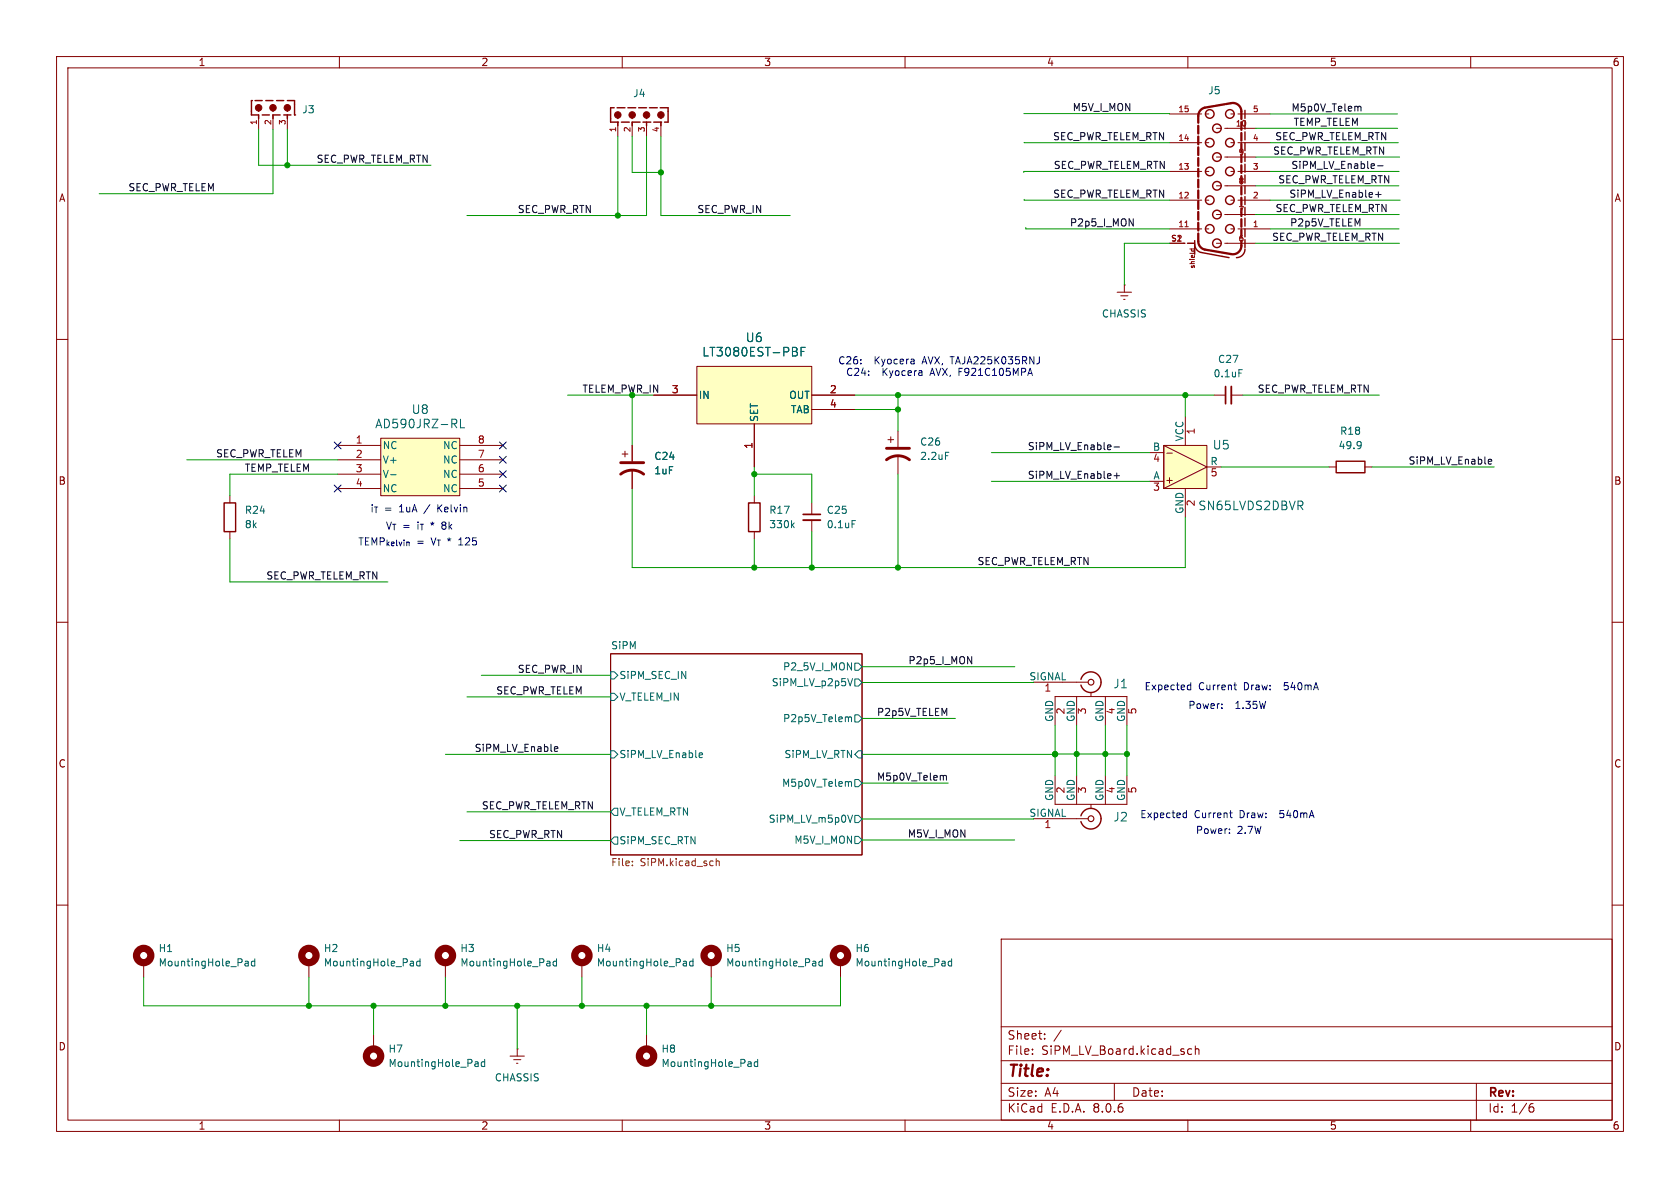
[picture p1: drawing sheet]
<svg xmlns="http://www.w3.org/2000/svg" width="297mm" height="210mm" viewBox="0 0 297 210" stroke-linecap="round" stroke-linejoin="round" font-family="sans-serif">
<g fill="none" stroke="#840000" stroke-width=".18">
<path d="M10 10h277v190h-277zM12 12h273v186h-273zM60 10v2M110 10v2M160 10v2M210 10v2M260 10v2M10 60h2M285 60h2M10 110h2M107.9 115.6h44.5v35.5h-44.5zM285 110h2"/>
<path d="M10 160h2M285 160h2M177 166h108v32h-108zM60 198v2M110 198v2M160 198v2M177 194.5h108M177 191.5h108M177 187.5h108M177 181.5h108M182.5 186.3v.1M182.5 185.5v.1"/>
<path d="M184.7 183.6v.1M184.7 182.8v.1M187.6 182.1l-1.3 2M197 191.5v3M210 186.1l.2 .3 .5-.1M210 198v2M210.7 185.5l-.5-.1-.2 .3M211.3 185.5l.2-.1 .4 .1 .1 .9M211.3 184.9v1.5M260 198v2M261 191.5v6.5M270.6 195.7h.3l.3 .3-.1 .5-.5 .1"/>
<path d="M271 195.1l-.4 .1"/>
</g>
<g fill="none" stroke="#006464" stroke-width=".18">
<path d="M107.9 118.7h.7l.6 .7-.6 .6h-.7zM150.7 120l-.4 1.2M151.1 117.2h.7l.6 .7-.6 .6h-.7zM107.9 132.7h.7l.6 .7-.6 .6h-.7zM107.9 122.6h.7l.6 .6-.6 .6h-.7zM123.8 133.1h.3l.1 .3-.6 .1M124.1 133.9h-.3M150 126.9l.2-.2 .3 .1v.8M150.1 138.2h.4v.8M151.1 137.8h.7l.6 .6-.6 .7h-.7zM151.1 120h.7l.6 .7-.6 .6h-.7zM151.1 126.4h.7l.6 .6-.6 .6h-.7z"/>
<path d="M151.8 132.7h.6v1.3h-.6l-.7-.6zM108.6 142.9h.6v1.2h-.6l-.7-.6zM108.6 148h.6v1.2h-.6l-.7-.6zM150.7 144.1l-.4 1.3M151.1 144.1h.7l.6 .7-.6 .6h-.7zM151.1 147.9h.7l.6 .6-.6 .6h-.7z"/>
</g>
<path d="M111.8 152.9v.1M111.8 152.3v.1M126.6 151.8v1.2M126.6 152.3l.2-.1 .3 .1 .1 .7" fill="none" stroke="#725600" stroke-width=".18"/>
<path d="M67.3 77.5h14v10.1h-14z" fill="#ffffc2"/>
<path d="M59.7 78.7h7.6M67.3 77.5h14v10.1h-14zM81.3 78.7h7.6M59.7 81.3h7.6M59.7 83.8h7.6M59.7 86.4h7.6M81.3 81.3h7.6M81.3 83.8h7.6M81.3 86.4h7.6M54.6 170.2v2.5M102.9 170.2v2.5M148.6 170.2v2.5" fill="none" stroke="#840000" stroke-width=".18"/>
<g fill="none" stroke="#006464" stroke-width=".18">
<path d="M80.2 74.9l.6 .7M80.7 74.2v.6M81.4 74.1v1.5h.7M69.1 83.9h.9M72.7 169.9h.2l.2 .2v.7M73.1 170.7l-.4 .1M73.1 170.2l-.4 .1M74.3 170l-.4-.1-.3 .3 .2 .5h.5M74.3 169.5v1.3M120.9 169.9h.3l.2 .2v.7M121.4 170.7l-.5 .1M121.4 170.2l-.5 .1"/>
<path d="M122.5 170l-.3-.1-.3 .3 .1 .5h.5M122.5 169.5v1.3M166.7 169.9h.2l.2 .2v.7M167.1 170.7l-.4 .1M167.1 170.2l-.4 .1M168.2 170l-.3-.1-.3 .3 .2 .5h.4M168.2 169.5v1.3"/>
</g>
<g fill="none" stroke="#840000" stroke-width="1.3">
<circle cx="54.6" cy="168.9" r="1.27"/>
<circle cx="102.9" cy="168.9" r="1.27"/>
<circle cx="148.6" cy="168.9" r="1.27"/>
</g>
<path d="M123.2 64.8h20.3v10.1h-20.3z" fill="#ffffc2"/>
<g fill="none" stroke="#840000" stroke-width=".18">
<path d="M45.7 20.3v2.6M48.3 20.3v2.6M50.8 20.3v2.6M109.2 21.6v2.5M111.8 21.6v2.5M114.3 21.6v2.5M116.8 21.6v2.5M206.8 20.1h5.6M206.8 25.2h5.6M206.8 30.3h5.6M206.8 35.4h5.6M213.1 20.1h.6"/>
<path d="M213.1 25.2h.6M213.1 30.3h.6M213.1 35.4h.6M215.1 22.7h.8M215.1 27.8h.8M215.1 32.8h.8M215.1 37.9h.8M216.5 22.7h5.5M216.5 27.8h5.5M216.5 32.8h5.5M216.5 37.9h5.5M217.6 20.1h.6"/>
<path d="M217.6 25.2h.6M217.6 30.3h.6M217.6 35.4h.6M218.9 20.1h5.6M218.9 25.2h5.6M218.9 30.3h5.6M218.9 35.4h5.6M206.8 40.5h5.6M206.8 43h2.5M210.3 44h.9M210.7 44v.3M211.1 44v.3"/>
<path d="M213.1 40.5h.6M215.1 43h.8M216.5 43h5.5M217.6 40.5h.6M218.9 40.5h5.6M110.5 79.8v1M111.8 78.7v2.8M115.6 69.9h7.6M123.2 64.8h20.3v10.1h-20.3zM133.3 74.9v7.7M143.5 69.9h7.6M143.5 72.4h7.6"/>
<path d="M157 77.7h1M157.5 77.2v1M158.7 76.2v2.8M40.6 87.6v1.3M40.6 94v1.3M110 80.3h1M111.8 83.1v3.3M133.3 87.6v1.3M133.3 94v1.3M143.5 88.9v2M143.5 91.9v2.1M158.7 80.5v3.3"/>
<path d="M234.9 82.6h1.3M241.3 82.6h1.3M182.7 120.6h9.7M186.5 128.2v-5.1h12.7v5.1M186.5 137.1v5.1h12.7v-5.1M190.3 123.1v5.1M190.3 137.1v5.1M192.9 122.4v.7M195.4 123.1v5.1M195.4 137.1v5.1M182.7 144.7h9.7M192.9 142.2v.7"/>
<path d="M25.4 170.2v2.5M78.7 170.2v2.5M125.7 170.2v2.5M66 182.9v2.5M90.2 186.7h2.5M90.8 187.3h1.3M91.3 188h.3M91.4 185.4h.1M91.4 185.4v1.3M114.3 182.9v2.5"/>
</g>
<g fill="none" stroke="#006464" stroke-width=".18">
<path d="M140.9 62.3v.5M141.6 62.1h.5M142.3 61.4h-.7v1.5M167.1 80h.7M240.5 78.1l.1 .1a1.07 1.07 0 0 1-.1 1M240.6 78.6l-.1 .2M140.1 92.8l.3 .5M140.4 92.4l-.5 .5M150.6 92h.6M43.5 169.9h.2l.2 .2v.7M43.9 170.7l-.4 .1M43.9 170.2l-.4 .1"/>
<path d="M45 170l-.3-.1-.3 .3 .2 .5h.4M45 169.5v1.3M96.8 169.9h.3l.1 .2v.7M97.2 170.7l-.4 .1M97.2 170.2l-.4 .1M98.4 170l-.4-.1-.2 .3 .1 .5h.5M98.4 169.5v1.3M143.8 169.9h.2l.2 .2v.7M144.2 170.7l-.4 .1M144.2 170.2l-.4 .1M145.4 170l-.4-.1-.2 .3 .1 .5h.5M145.4 169.5v1.3"/>
<path d="M84.1 187.7l.4 .1v.7M84.5 188.5h-.4M84.5 188l-.4 .1M85.7 187.8l-.4-.1-.2 .2 .1 .6h.5M85.7 187.3v1.2M132.4 187.7l.3 .1 .1 .7M132.8 188.5h-.4M132.8 188l-.4 .1M133.9 187.8l-.3-.1-.3 .2 .2 .6h.4M133.9 187.3v1.2"/>
</g>
<path d="M156.7 79.2h4.1M109.7 83.8a3.3 3.3 0 0 1 4.1 0M109.7 81.8h4.1M156.7 81.3a3.3 3.3 0 0 1 4.1 0" fill="none" stroke="#840000" stroke-width=".51"/>
<g fill="none" stroke="#840000" stroke-width=".25">
<path d="M44.4 17.8h.1M44.4 17.8v2.5h1.3v.7M45.1 17.8h1.3M45.7 19.1v.6M47 17.8h1.3M48.3 19.1v.6M48.9 17.8h1.3M50.8 17.8h1.3v2.5M50.8 19.1v.6M108.6 19.1h-.7v2.5h1.4M109.1 19.1h1.4M111 19.1h1.4"/>
<path d="M112.9 19.1h1.4M114.8 19.1h1.4M116.7 19.1h1.4v2.5h-.6M220.1 19.5v1.4M46.4 20.3h1.2M49.5 20.3h-1.2v.7M50.2 20.3h1.2M50.8 20.3v.7M52.1 20.3h.1M109.2 20.3v.7M109.2 21.6v.6M109.9 21.6h1.4"/>
<path d="M111.8 20.3v.7M113.2 21.6h-1.4v.6M113.7 21.6h1.4M114.3 20.3v.7M114.3 21.6v.6M115.6 21.6h1.4M116.8 20.3v.7M116.8 21.6v.6M220.1 23.3v1.4M220.1 25.2v1.4M220.1 27.1v1.4M220.1 29v1.4"/>
<path d="M220.1 30.9v1.4M220.1 32.8v1.5M220.1 34.7v1.5M220.1 36.7v1.4M220.1 38.6v1.4M209.3 43h.1M209.9 43h1.3M211.2 42.5v.5M212.3 44.6a1.5 1.5 0 0 1-1.1-1.4v1.7M212.3 44.6l5 .9M220.1 40.5v1.4M220.1 42.4v1.4"/>
<path d="M220.1 44a1.5 1.5 0 0 1-1.5 1.5M39.6 88.9h2.1v5.1h-2.1zM132.3 88.9h2.1v5.1h-2.1zM236.2 81.5h5.1v2.1h-5.1zM191.1 120.1a1.81 1.81 0 0 1 2.8-1 1.81 1.81 0 0 1 0 3 1.81 1.81 0 0 1-2.8-1M191.1 144.2a1.81 1.81 0 0 1 2.8-1 1.81 1.81 0 0 1 0 3 1.81 1.81 0 0 1-2.8-1"/>
<circle cx="213.9" cy="30.3" r=".76"/>
<circle cx="213.9" cy="20.1" r=".76"/>
<circle cx="213.9" cy="35.4" r=".76"/>
<circle cx="213.9" cy="25.2" r=".76"/>
<circle cx="215.1" cy="32.8" r=".76"/>
<circle cx="215.1" cy="22.7" r=".76"/>
<circle cx="215.1" cy="27.8" r=".76"/>
<circle cx="215.1" cy="37.9" r=".76"/>
<circle cx="217.4" cy="35.4" r=".76"/>
<circle cx="217.4" cy="30.3" r=".76"/>
<circle cx="217.4" cy="20.1" r=".76"/>
<circle cx="217.4" cy="25.2" r=".76"/>
<circle cx="213.9" cy="40.5" r=".76"/>
<circle cx="215.1" cy="43" r=".76"/>
<circle cx="217.4" cy="40.5" r=".76"/>
</g>
<g fill="none" stroke="#840000" stroke-width="1.3">
<circle cx="25.4" cy="168.9" r="1.27"/>
<circle cx="78.7" cy="168.9" r="1.27"/>
<circle cx="125.7" cy="168.9" r="1.27"/>
<circle cx="66" cy="186.7" r="1.27"/>
<circle cx="114.3" cy="186.7" r="1.27"/>
</g>
<g fill="none" stroke="#840000" stroke-width=".41">
<path d="M214.7 18.7l-1.7 .3a1.5 1.5 0 0 0-1.2 1.5v1.2M216.6 18.4l-1.7 .3M216.7 18.4l.9-.2a1.5 1.5 0 0 1 1.9 1.5v1.3M211.8 22.2v1.4M211.8 24.1v1.4M211.8 26v1.4M211.8 27.9v1.4M211.8 29.8v1.4M211.8 31.8v1.3M211.8 33.7v1.3M211.8 35.6v1.3M211.8 37.5v1.3"/>
<path d="M211.8 39.4v1.4M219.5 23.5v1.4M219.5 25.4v1.4M219.5 27.3v1.4M219.5 29.2v1.4M219.5 33v1.4M219.5 34.9v1.4M219.5 36.8v1.4M219.5 38.8v1.3M211.8 41.3v1.4a1.5 1.5 0 0 0 1.2 1.4l.9 .2M214.1 44.3l1.6 .3M219.5 40.7v1.3"/>
<path d="M219.5 42.6v.8M219.5 43.4a1.5 1.5 0 0 1-1.9 1.5l-1.7-.3"/>
</g>
<path d="M209.5 40.1h.6" fill="none" stroke="#a90000" stroke-width=".18"/>
<path d="M142 91.9h3" fill="none" stroke="#840000" stroke-width=".33"/>
<path d="M142 90.9h3" fill="none" stroke="#840000" stroke-width=".3"/>
<g fill="none" stroke="#840000" stroke-width=".2">
<circle cx="192.9" cy="120.6" r=".51"/>
<circle cx="192.9" cy="144.7" r=".51"/>
</g>
<g fill="#840000" stroke="#840000" stroke-width=".18">
<circle cx="109.2" cy="20.3" r=".57"/>
<circle cx="111.8" cy="20.3" r=".57"/>
<circle cx="114.3" cy="20.3" r=".57"/>
<circle cx="116.8" cy="20.3" r=".57"/>
<circle cx="45.7" cy="19.1" r=".57"/>
<circle cx="48.3" cy="19.1" r=".57"/>
<circle cx="50.8" cy="19.1" r=".57"/>
</g>
<path d="M205.7 78.7h7.7v7.7h-7.7z" fill="#ffffc2"/>
<g fill="none" stroke="#840000" stroke-width=".18">
<path d="M197.5 51.7h2.5M198.1 52.3h1.3M198.6 52.9h.3M198.8 50.4h.1M198.8 50.4v1.3M111.8 78.7v2.8M115.6 69.9h7.6M133.3 74.9v7.7M143.5 69.9h7.6M143.5 72.4h7.6M205.7 78.7h7.7v7.7h-7.7zM205.7 78.7l7.7 3.9-7.7 3.8z"/>
<path d="M209.5 73.7v5M214.6 69.9h2.1M217.7 69.9h2M111.8 83.1v3.3M203.2 85.1h2.5M203.2 80h2.5M206.3 80.1h.9M209.5 86.4v5M213.4 82.6h2.5"/>
</g>
<path d="M217.7 68.3v3.1" fill="none" stroke="#840000" stroke-width=".33"/>
<path d="M216.7 68.3v3.1" fill="none" stroke="#840000" stroke-width=".3"/>
<path d="M140.9 62.3v.5M141.6 62.1h.5M142.3 61.4h-.7v1.5M219 65.3h.6" fill="none" stroke="#006464" stroke-width=".18"/>
<g fill="none" stroke="#0f0f0f" stroke-width=".18">
<path d="M240.1 18.8h.4l.1 .8M199.6 38.7l.7 1.3v-1.3M243.2 34.4h1M243.5 29.3h1M243.7 33.9v1M196.9 79h1M196.9 84.1h1M197.4 83.6v1M263.3 81.2l.4 .1v.2l-.6 .1M263.7 82h-.4M171.1 116.1l.7 1.2v-1.2M98.2 132l.4 .1v.2l-.6 .1"/>
<path d="M98.6 132.8h-.4M166.8 137.1h.5v.8"/>
</g>
<g fill="none" stroke="#0000c2" stroke-width=".18">
<path d="M210 121.9h.5M210 121.2h.5M210.5 120.7v1.2M216 125.1v.1M216 124.5v.1M218.1 121.1h.5M218.3 121.8l.3 .1M209.3 144.5h.4M209.3 143.8h.4M209.7 143.3v1.2M217.3 147.2v.1M217.3 146.6v.1"/>
<path d="M217.4 143.7h.5M217.5 144.4l.4 .1"/>
</g>
<g fill="none" stroke="#009600" stroke-width=".18">
<path d="M45.7 22.9v6.3h30.5M48.3 22.9v11.3h-30.8M50.8 22.9v6.3M109.2 24.1v14M111.8 24.1v6.4h5M114.3 24.1v14h-31.8M116.8 24.1v14h22.9M181 20.1h25.8M181.1 25.2h25.7M181.1 35.2v.2h25.7M206.8 30.3h-25.8v.2M222 27.8h25.4"/>
<path d="M222 22.7h25.1M222 32.8h25.3M222 37.9h25.4M224.5 30.3h22.8M224.5 25.2h22.7M224.5 35.4h23M224.5 20.1h22.6M181.4 40.2v.3h25.4M206.8 43h-8v7.4M222 43h25.4M224.5 40.5h22.8M100.3 69.9h15.3"/>
<path d="M111.8 69.9v8.8M151.1 69.9h63.5M151.1 72.4h7.6M158.7 69.9v6.3M209.5 69.9v3.8M219.7 69.9h24.1M33 81.3h26.7M40.6 95.3v7.6h28M59.7 83.8h-19.1v3.8M111.8 86.4v13.9h97.7v-8.9M133.3 82.6v5M133.3 95.3v5"/>
<path d="M133.3 83.8h10.2v5.1M143.5 94v6.3M158.7 83.8v16.5M175.3 85.1h27.9M175.3 80h27.9M215.9 82.6h19M242.6 82.6h21.6M85.1 119.4h22.8M152.4 117.9h27M78.7 133.4h29.2M82.5 123.2h25.4M152.4 138.4h15.2"/>
<path d="M152.4 133.4h34.1M152.4 127h16.5M152.4 120.7h30.3M186.5 133.3h12.7M186.5 128.2v8.9M190.3 128.2v8.9M195.4 128.2v8.9M199.2 128.2v8.9M81.3 148.6h26.6M82.5 143.5h25.4M152.4 144.8h30.3M152.4 148.5h27"/>
<path d="M25.4 172.7v5.1h123.2v-5.1M54.6 172.7v5.1M66 177.8v5.1M78.7 172.7v5.1M91.4 177.8v7.6M102.9 172.7v5.1M114.3 177.8v5.1M125.7 172.7v5.1"/>
</g>
<path d="M59.1 78.1l1.2 1.2M60.3 78.1l-1.2 1.2M88.3 78.1l1.2 1.2M89.5 78.1l-1.2 1.2M59.1 85.8l1.2 1.2M60.3 85.8l-1.2 1.2M88.3 85.8l1.2 1.2M88.3 83.2l1.2 1.2M88.3 80.7l1.2 1.2M89.5 85.8l-1.2 1.2M89.5 83.2l-1.2 1.2M89.5 80.7l-1.2 1.2" fill="none" stroke="#000084" stroke-width=".18"/>
<g fill="#009600" stroke="#009600" stroke-width=".18">
<circle cx="143.5" cy="100.3" r=".46"/>
<circle cx="116.8" cy="30.5" r=".46"/>
<circle cx="114.3" cy="177.8" r=".46"/>
<circle cx="102.9" cy="177.8" r=".46"/>
<circle cx="125.7" cy="177.8" r=".46"/>
<circle cx="186.5" cy="133.4" r=".46"/>
<circle cx="66" cy="177.8" r=".46"/>
<circle cx="78.7" cy="177.8" r=".46"/>
<circle cx="91.4" cy="177.8" r=".46"/>
<circle cx="54.6" cy="177.8" r=".46"/>
<circle cx="158.7" cy="69.9" r=".46"/>
<circle cx="195.4" cy="133.3" r=".46"/>
<circle cx="190.3" cy="133.3" r=".46"/>
<circle cx="133.3" cy="83.8" r=".46"/>
<circle cx="133.3" cy="100.3" r=".46"/>
<circle cx="186.5" cy="133.3" r=".46"/>
<circle cx="199.2" cy="133.3" r=".46"/>
<circle cx="158.7" cy="100.3" r=".46"/>
<circle cx="158.7" cy="72.4" r=".46"/>
<circle cx="109.2" cy="38.1" r=".46"/>
<circle cx="50.8" cy="29.2" r=".46"/>
<circle cx="209.5" cy="69.9" r=".46"/>
</g>
<text font-size="2.8" fill="#840000" x="178" y="190.9">Title:</text>
<g font-size="2.1" fill="#006464">
<text x="124.1" y="63.2">LT3080EST-PBF</text>
<text x="131.7" y="60.7">U6</text>
<text x="66.2" y="75.9">AD590JRZ-RL</text>
<text x="72.7" y="73.4">U8</text>
<text x="214.3" y="79.7">U5</text>
<text x="211.8" y="90.4">SN65LVDS2DBVR</text>
<text x="196.7" y="121.9">J1</text>
<text x="196.7" y="145.4">J2</text>
</g>
<g font-size="2.1" fill="#840000">
<text x="178" y="184">Sheet:</text>
<text x="178" y="186.7">File:</text>
<text x="184.1" y="186.7">SiPM_LV_Board.kicad_sch</text>
<text x="178" y="196.9">KiCad</text>
<text x="178" y="194.1">Size:</text>
<text x="184.7" y="194.1">A4</text>
<text x="185.7" y="196.9">E.D.A.</text>
<text x="193.3" y="196.9">8.0.6</text>
<text x="200" y="194.1">Date:</text>
<text x="263" y="194.3">Rev:</text>
<text x="263" y="196.9">Id:</text>
<text x="267.1" y="196.9">1/6</text>
</g>
<g font-size="1.8" fill="#840000">
<text x="35" y="11.9">1</text>
<text x="85" y="11.9">2</text>
<text x="135" y="11.9">3</text>
<text x="185" y="11.9">4</text>
<text x="235" y="11.9">5</text>
<text x="285" y="11.9">6</text>
<text x="10.3" y="35.9">A</text>
<text x="285.3" y="35.9">A</text>
<text x="10.3" y="85.9">B</text>
<text x="205.9" y="85.7">+</text>
<text x="285.3" y="85.9">B</text>
<text x="10.3" y="135.9">C</text>
<text x="285.3" y="135.9">C</text>
<text x="10.3" y="185.9">D</text>
<text x="285.3" y="185.9">D</text>
<text x="35" y="199.9">1</text>
<text x="85" y="199.9">2</text>
<text x="135" y="199.9">3</text>
<text x="185" y="199.9">4</text>
<text x="235" y="199.9">5</text>
<text x="285" y="199.9">6</text>
</g>
<g font-size="1.8" fill="#006464">
<text x="111.8" y="17.4">J4</text>
<text x="213.5" y="16.9">J5</text>
<text x="53.3" y="20.2">J3</text>
<text x="194.7" y="56.3">CHASSIS</text>
<text x="215.2" y="64.4">C27</text>
<text x="123.4" y="70.7">IN</text>
<text x="139.4" y="70.7">OUT</text>
<text x="214.4" y="66.9">0.1uF</text>
<text x="134.2" y="74.7" transform="rotate(-90 134.2 74.7)">SET</text>
<text x="139.7" y="73.3">TAB</text>
<text x="236.8" y="77.1">R18</text>
<text x="67.6" y="79.6">NC</text>
<text x="67.6" y="82.1">V+</text>
<text x="78.2" y="82.1">NC</text>
<text x="78.2" y="79.6">NC</text>
<text x="115.6" y="81.5">C24</text>
<text x="162.6" y="79">C26</text>
<text x="162.6" y="81.5">2.2uF</text>
<text x="203.7" y="79.8">B</text>
<text x="209.3" y="78.1" transform="rotate(-90 209.3 78.1)">VCC</text>
<text x="213.9" y="82.3">R</text>
<text x="236.5" y="79.6">49.9</text>
<text x="67.6" y="84.7">V-</text>
<text x="67.6" y="87.2">NC</text>
<text x="78.2" y="87.2">NC</text>
<text x="78.2" y="84.7">NC</text>
<text x="115.6" y="84">1uF</text>
<text x="203.8" y="84.8">A</text>
<text x="211.5" y="89.6" transform="rotate(-90 211.5 89.6)">2</text>
<text x="43.2" y="91">R24</text>
<text x="43.2" y="93.6">8k</text>
<text x="135.9" y="91">R17</text>
<text x="135.9" y="93.6">330k</text>
<text x="146.1" y="91">C25</text>
<text x="146.1" y="93.6">0.1uF</text>
<text x="209.3" y="90.9" transform="rotate(-90 209.3 90.9)">GND</text>
<text x="107.9" y="114.9">SiPM</text>
<text x="138.3" y="118.7">P2_5V_I_MON</text>
<text x="109.4" y="124.1">V_TELEM_IN</text>
<text x="109.4" y="120.2">SiPM_SEC_IN</text>
<text x="136.3" y="121.5">SiPM_LV_p2p5V</text>
<text x="138.3" y="127.9">P2p5V_Telem</text>
<text x="186.3" y="127.7" transform="rotate(-90 186.3 127.7)">GND</text>
<text x="188.5" y="126.4" transform="rotate(-90 188.5 126.4)">2</text>
<text x="190.1" y="127.7" transform="rotate(-90 190.1 127.7)">GND</text>
<text x="195.2" y="127.7" transform="rotate(-90 195.2 127.7)">GND</text>
<text x="197.4" y="126.4" transform="rotate(-90 197.4 126.4)">4</text>
<text x="199" y="127.7" transform="rotate(-90 199 127.7)">GND</text>
<text x="109.4" y="134.2">SiPM_LV_Enable</text>
<text x="138.6" y="134.2">SiPM_LV_RTN</text>
<text x="138.2" y="139.3">M5p0V_Telem</text>
<text x="186.3" y="141.7" transform="rotate(-90 186.3 141.7)">GND</text>
<text x="188.5" y="140.4" transform="rotate(-90 188.5 140.4)">2</text>
<text x="190.1" y="141.7" transform="rotate(-90 190.1 141.7)">GND</text>
<text x="195.2" y="141.7" transform="rotate(-90 195.2 141.7)">GND</text>
<text x="197.4" y="140.4" transform="rotate(-90 197.4 140.4)">4</text>
<text x="199" y="141.7" transform="rotate(-90 199 141.7)">GND</text>
<text x="109.4" y="144.4">V_TELEM_RTN</text>
<text x="109.4" y="149.5">SiPM_SEC_RTN</text>
<text x="135.8" y="145.6">SiPM_LV_m5p0V</text>
<text x="140.3" y="149.4">M5V_I_MON</text>
<text x="27.9" y="168.5">H1</text>
<text x="27.9" y="171">MountingHole_Pad</text>
<text x="57.2" y="168.5">H2</text>
<text x="57.2" y="171">MountingHole_Pad</text>
<text x="81.3" y="168.5">H3</text>
<text x="81.3" y="171">MountingHole_Pad</text>
<text x="105.4" y="168.5">H4</text>
<text x="105.4" y="171">MountingHole_Pad</text>
<text x="128.3" y="168.5">H5</text>
<text x="128.3" y="171">MountingHole_Pad</text>
<text x="151.1" y="168.5">H6</text>
<text x="151.1" y="171">MountingHole_Pad</text>
<text x="68.6" y="186.3">H7</text>
<text x="68.6" y="188.8">MountingHole_Pad</text>
<text x="87.4" y="191.4">CHASSIS</text>
<text x="116.8" y="186.3">H8</text>
<text x="116.8" y="188.8">MountingHole_Pad</text>
</g>
<g font-size="1.8" fill="#0f0f0f">
<text x="189.5" y="19.7">M5V_I_MON</text>
<text x="228.2" y="19.8">M5p0V_Telem</text>
<text x="228.6" y="22.3">TEMP_TELEM</text>
<text x="55.9" y="28.9">SEC_PWR_TELEM_RTN</text>
<text x="186.1" y="24.9">SEC_PWR_TELEM_RTN</text>
<text x="186.2" y="30">SEC_PWR_TELEM_RTN</text>
<text x="225" y="27.4">SEC_PWR_TELEM_RTN</text>
<text x="225.3" y="24.9">SEC_PWR_TELEM_RTN</text>
<text x="228.2" y="30">SiPM_LV_Enable-</text>
<text x="22.6" y="33.9">SEC_PWR_TELEM</text>
<text x="186.1" y="35">SEC_PWR_TELEM_RTN</text>
<text x="225.9" y="32.5">SEC_PWR_TELEM_RTN</text>
<text x="227.8" y="35">SiPM_LV_Enable+</text>
<text x="91.4" y="37.8">SEC_PWR_RTN</text>
<text x="123.2" y="37.8">SEC_PWR_IN</text>
<text x="189.1" y="40.1">P2p5_I_MON</text>
<text x="225.4" y="37.6">SEC_PWR_TELEM_RTN</text>
<text x="228" y="40.1">P2p5V_TELEM</text>
<text x="224.8" y="42.7">SEC_PWR_TELEM_RTN</text>
<text x="222.2" y="69.5">SEC_PWR_TELEM_RTN</text>
<text x="38.1" y="80.9">SEC_PWR_TELEM</text>
<text x="43.2" y="83.5">TEMP_TELEM</text>
<text x="181.6" y="79.7">SiPM_LV_Enable-</text>
<text x="248.9" y="82.2">SiPM_LV_Enable</text>
<text x="181.6" y="84.7">SiPM_LV_Enable+</text>
<text x="172.7" y="100">SEC_PWR_TELEM_RTN</text>
<text x="47" y="102.5">SEC_PWR_TELEM_RTN</text>
<text x="91.4" y="119">SEC_PWR_IN</text>
<text x="160.5" y="117.5">P2p5_I_MON</text>
<text x="87.6" y="122.8">SEC_PWR_TELEM</text>
<text x="154.9" y="126.7">P2p5V_TELEM</text>
<text x="83.8" y="133">SiPM_LV_Enable</text>
<text x="85.1" y="143.2">SEC_PWR_TELEM_RTN</text>
<text x="154.9" y="138.1">M5p0V_Telem</text>
<text x="86.4" y="148.2">SEC_PWR_RTN</text>
<text x="160.4" y="148.1">M5V_I_MON</text>
</g>
<g font-size="1.8" fill="#0000c2">
<text x="148.1" y="64.6">C26:</text>
<text x="154.7" y="64.6">Kyocera</text>
<text x="163.4" y="64.6">AVX, TAJA225K035RNJ</text>
<text x="149.5" y="66.7">C24:</text>
<text x="156.1" y="66.7">Kyocera</text>
<text x="164.8" y="66.7">AVX, F921C105MPA</text>
<text x="65.4" y="90.8">i_{T}</text>
<text x="67.9" y="90.8">=</text>
<text x="68.1" y="93.8">V_{T}</text>
<text x="70.7" y="90.8">1uA</text>
<text x="71.2" y="93.8">=</text>
<text x="73.9" y="93.8">i_{T} 8k</text>
<text x="75.3" y="90.8">/</text>
<text x="76.4" y="93.8">*</text>
<text x="77.8" y="90.8">Kelvin</text>
<text x="63.2" y="96.6">TEMP_{kelvin}</text>
<text x="73.7" y="96.6">=</text>
<text x="76.4" y="96.6">V_{T} 125</text>
<text x="79.4" y="96.6">*</text>
<text x="202.2" y="122.2">Expected</text>
<text x="210" y="125.5">Power:</text>
<text x="211.9" y="122.2">Current</text>
<text x="218.5" y="125.5">1.35W</text>
<text x="220" y="122.2">Draw:</text>
<text x="227.5" y="122.2">540mA</text>
<text x="201.5" y="144.8">Expected</text>
<text x="211.1" y="144.8">Current</text>
<text x="211.3" y="147.6">Power:</text>
<text x="218.7" y="147.6">2.7W</text>
<text x="219.2" y="144.8">Draw:</text>
<text x="226.7" y="144.8">540mA</text>
</g>
<g font-size="1.8" fill="#009600">
<text x="102.9" y="69.5">TELEM_PWR_IN</text>
<text x="181.9" y="120.3">SIGNAL</text>
<text x="181.9" y="144.5">SIGNAL</text>
</g>
<g font-size="1.8" fill="#a90000">
<text x="118.7" y="69.6">3</text>
<text x="146.6" y="69.6">2</text>
<text x="146.6" y="72.1">4</text>
<text x="211.5" y="76.9" transform="rotate(-90 211.5 76.9)">1</text>
<text x="62.8" y="78.5">1</text>
<text x="62.8" y="81">2</text>
<text x="62.8" y="83.6">3</text>
<text x="84.4" y="83.6">6</text>
<text x="84.4" y="81">7</text>
<text x="84.4" y="78.5">8</text>
<text x="133.1" y="79.4" transform="rotate(-90 133.1 79.4)">1</text>
<text x="203.8" y="82">4</text>
<text x="62.8" y="86.1">4</text>
<text x="84.4" y="86.1">5</text>
<text x="203.8" y="87.1">3</text>
<text x="213.9" y="84.5">5</text>
<text x="184.5" y="122.6">1</text>
<text x="192.3" y="126.4" transform="rotate(-90 192.3 126.4)">3</text>
<text x="201.2" y="126.4" transform="rotate(-90 201.2 126.4)">5</text>
<text x="192.3" y="140.4" transform="rotate(-90 192.3 140.4)">3</text>
<text x="201.2" y="140.4" transform="rotate(-90 201.2 140.4)">5</text>
<text x="184.5" y="146.7">1</text>
</g>
<g font-size="1.8" fill="#725600">
<text x="107.9" y="153.4">File:</text>
<text x="113.2" y="153.4">SiPM.kicad_sch</text>
</g>
<g font-size="1.4" fill="#a90000">
<text x="45.5" y="22.2" transform="rotate(-90 45.5 22.2)">1</text>
<text x="48" y="22.2" transform="rotate(-90 48 22.2)">2</text>
<text x="50.5" y="22.2" transform="rotate(-90 50.5 22.2)">3</text>
<text x="109" y="23.5" transform="rotate(-90 109 23.5)">1</text>
<text x="111.5" y="23.5" transform="rotate(-90 111.5 23.5)">2</text>
<text x="114" y="23.5" transform="rotate(-90 114 23.5)">3</text>
<text x="116.6" y="23.5" transform="rotate(-90 116.6 23.5)">4</text>
<text x="208.2" y="19.9">15</text>
<text x="218.4" y="22.4">10</text>
<text x="221.4" y="19.9">5</text>
<text x="208.2" y="25">14</text>
<text x="218.8" y="27.5">9</text>
<text x="221.4" y="25">4</text>
<text x="208.2" y="35.1">12</text>
<text x="208.2" y="30.1">13</text>
<text x="218.8" y="32.6">8</text>
<text x="221.4" y="35.1">2</text>
<text x="221.4" y="30.1">3</text>
<text x="208.2" y="40.2">11</text>
<text x="218.8" y="37.7">7</text>
<text x="221.4" y="40.2">1</text>
<text x="206.9" y="42.8">S1</text>
<text x="207.9" y="42.8">2</text>
<text x="218.8" y="42.8">6</text>
</g>
<text font-size="1.1" fill="#840000" x="211.4" y="47.6" transform="rotate(-90 211.4 47.6)">shield</text>
</svg>
